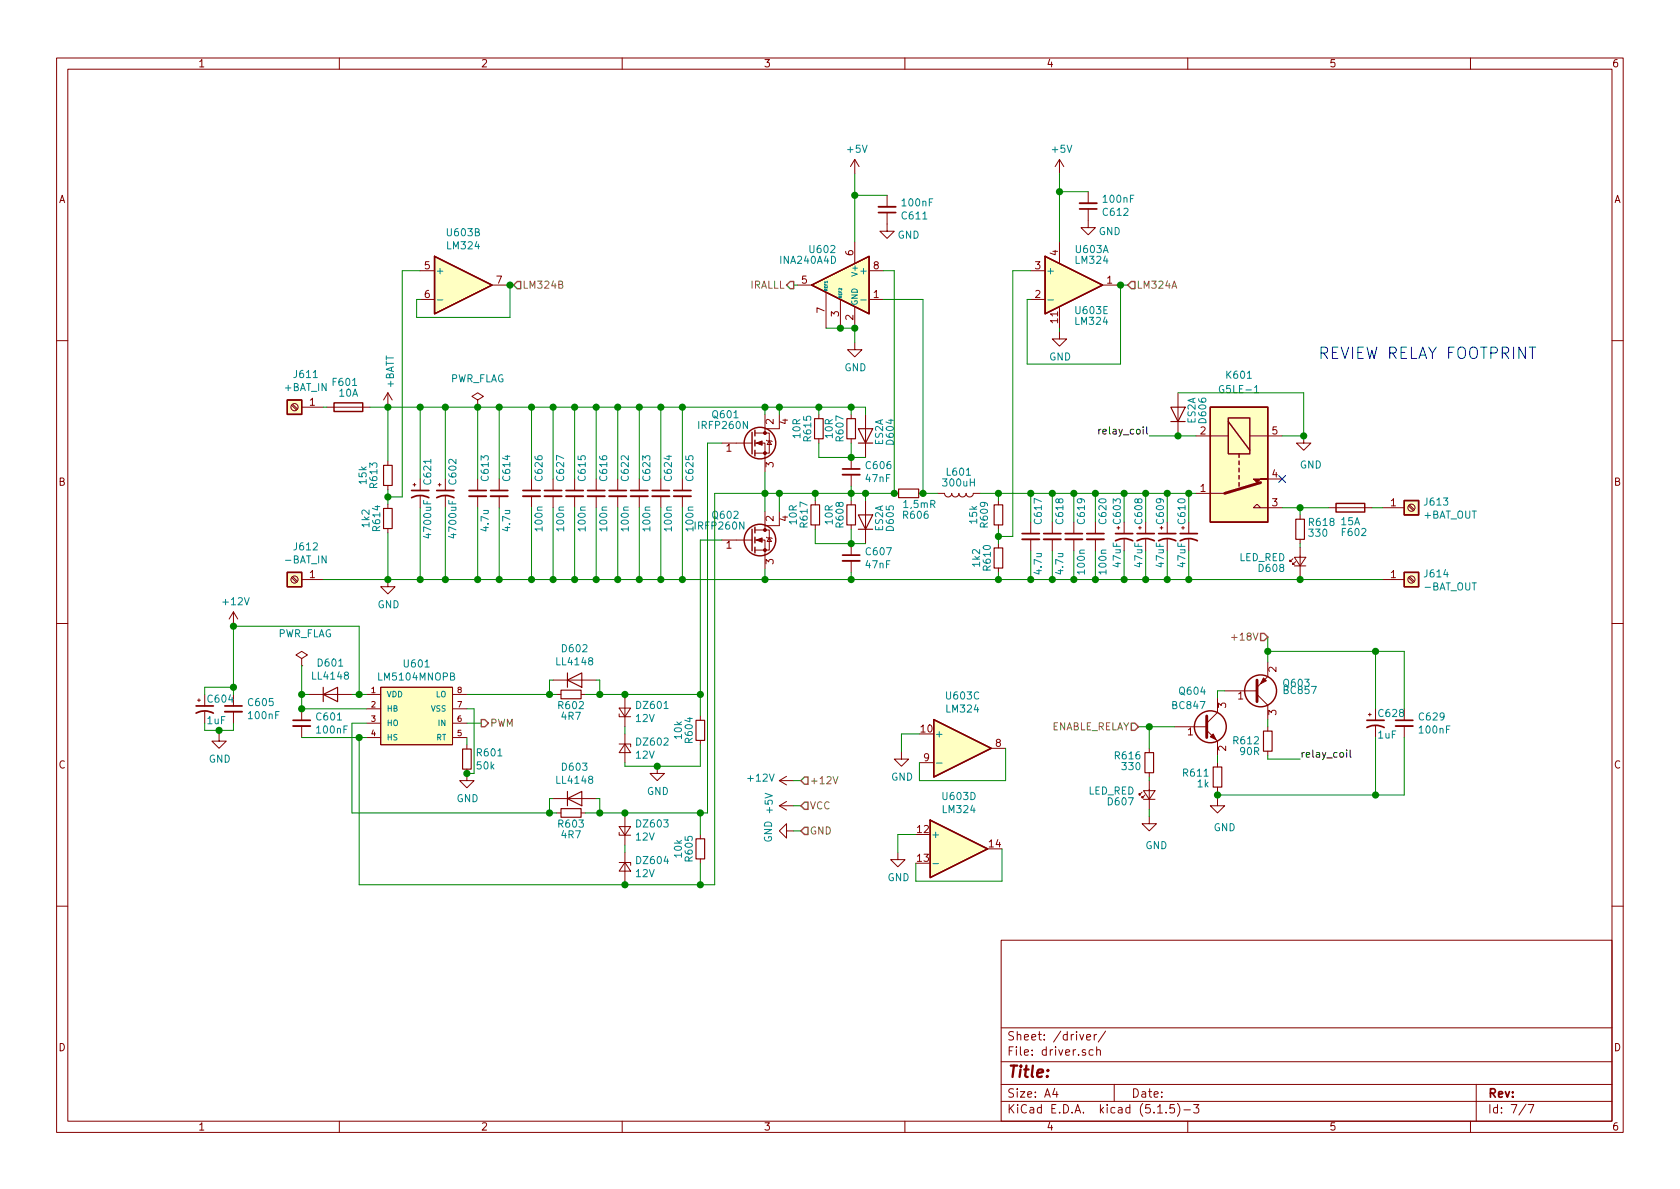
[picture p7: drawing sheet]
<svg xmlns="http://www.w3.org/2000/svg" width="297mm" height="210mm" viewBox="0 0 297 210" stroke-linecap="round" stroke-linejoin="round" font-family="sans-serif">
<g fill="none" stroke="#840000" stroke-width=".18">
<path d="M10 10.3h277v189.9h-277zM12 12.2h273v186.1h-273zM60 10.3v1.9M110 10.3v1.9M160 10.3v1.9M210 10.3v1.9M260 10.3v1.9M151.1 28.2v2.5M151.1 28.2l-.7 1.3M151.1 28.2l.8 1.3M156.8 37.6v3.3h1.3l-1.3 1.3-1.2-1.3h1.2M156.8 34.5v2.1"/>
<path d="M187.3 28.2l-.7 1.3M187.3 28.2v2.5M187.3 28.2l.8 1.3M192.4 37v3.3h1.3l-1.3 1.2-1.3-1.2h1.3M192.4 33.9v2M74.3 47.9h2.5M74.3 53h2.5M87 50.4h2.5M141 50.4h2.5M146 51.7v6.3M148.6 53v5M151.1 42.8v3.8"/>
<path d="M151.1 54.2v3.8M153.7 47.9h2.5M153.7 53h2.5M182.2 47.9h2.6M182.2 53h2.6M187.3 58.7v1.2h1.3l-1.3 1.3-1.2-1.3h1.2M187.3 42.8v3.8M187.3 54.2v3.8M194.9 50.4h2.6M10 60.2h2M51.6 71.7l.8 .8M51.7 71.5l.9 .8"/>
<path d="M53.3 72h3.8M57.8 72h7.6M68.6 69.5v2.5M68.6 69.5l-.8 1.2M68.6 69.5l.7 1.2M84.5 70.7l1-.6-1-.6-1.1 .6 1.1 .6v1.3M84.5 72h.1M127.6 78.4h5.4M133.5 78.4h1.8v5M133.5 76.6h2.5v3.5h-2.5M135.3 73.3v2.5M135.5 77.8l.1 .2h.8l.1 .1"/>
<path d="M136 78l.4 .6h-.8zM137.8 73.3v2.5h-2.5v.8M144.8 73.3v.7M144.8 77.6v.8M150.5 73.3v.7M150.5 77.6v.8M151.1 60.6v1.2h1.3l-1.3 1.3-1.2-1.3h1.2M153 73.3v7.6M208.3 69.5v7.6M211.5 77.1h5.7M221 77.1h5.7M230.5 77.1v1.3h1.3l-1.3 1.2-1.3-1.2h1.3"/>
<path d="M285 60.2h2M68.6 81.5v.8M68.6 85.8v.8M68.6 89.1v.8M68.6 93.5v.7M73 85.7h.5M73.3 85.5v.5M74.3 84.7v2M74.3 87.8v2M77.5 85.7h.5M77.7 85.5v.5M78.7 84.7v2"/>
<path d="M78.7 87.8v2M84.5 84.7v2M84.5 87.8v2M88.3 84.7v2M88.3 87.8v2M94 84.7v2M94 87.8v2M97.8 84.7v2M97.8 87.8v2M101.6 84.7v2M101.6 87.8v2M105.4 84.7v2"/>
<path d="M105.4 87.8v2M109.2 84.7v2M109.2 87.8v2M113 84.7v2M113 87.8v2M116.8 84.7v2M116.8 87.8v2M120.6 84.7v2M120.6 87.8v2M127.6 95.5h5.4M133.5 95.5h1.8v5.1M133.5 93.7h2.5v3.6h-2.5"/>
<path d="M135.3 90.4v2.6M135.5 95l.1 .1h.8l.1 .1M136 95.1l.4 .7h-.8zM137.8 90.4v2.6h-2.5v.7M144.1 88.5v.8M144.1 92.8v.8M150.5 80.9v2M150.5 83.9v2.1M150.5 88.5v.8M150.5 92.8v.8M150.5 96.1v2.1M150.5 99.2v2"/>
<path d="M153 88.5v7.6M158.1 87.2h.8M162.4 87.2h.8M165.7 87.2h1.3a.63 .63 0 0 0 .6 .7 .63 .63 0 0 0 .7-.7 .63 .63 0 0 0 .6 .7 .63 .63 0 0 0 .6-.7 .63 .63 0 0 0 .7 .7 .63 .63 0 0 0 .6-.7 .63 .63 0 0 0 .6 .7 .63 .63 0 0 0 .7-.7h1.3M176.5 88.5v.8M176.5 92.8v.8M176.5 96.1v.8M182.2 92.3v2.1M182.2 95.4v2M186.1 92.3v2.1M186.1 95.4v2M189.9 92.3v2.1"/>
<path d="M189.9 95.4v2M193.7 92.3v2.1M193.7 95.4v2M197.5 93.3h.5M197.7 93.1v.5M198.8 92.3v2.1M198.8 95.4v2M201.3 93.3h.5M201.5 93.1v.5M202.6 92.3v2.1M202.6 95.4v2M205.1 93.3h.5"/>
<path d="M205.4 93.1v.5M206.4 92.3v2.1M206.4 95.4v2M208.9 93.3h.5M209.2 93.1v.5M210.2 92.3v2.1M210.2 95.4v2M211.5 87.2h5M222.9 89.8l-.7-.7-.6 .7h5.1M224.2 84.7h2.5M228.6 98.8l-.5 .5v-.2v.2h.2M228.9 98.5h2l-1 1.6z"/>
<path d="M229.1 99.3l-.5 .5v-.2v.2h.3M229.9 91.1v.7M229.9 95.4v.7M229.9 96.8v5M234.9 89.8h7.7M244.5 89.8h3.8M249 89.5l.9 .8M249.2 89.3l.9 .8M10 110.3h2M41.3 108.2l-.8 1.3M41.3 108.2v2.5M41.3 108.2l.7 1.3"/>
<path d="M51.6 102.2l.8 .8M51.7 102l.9 .8M53.3 116.5l1.1-.7-1.1-.6-1 .6 1 .7v1.2M53.3 117.7h.1M53.3 102.5h3.8M68.6 102.5v1.3h1.2l-1.2 1.2-1.3-1.2h1.3M176.5 100.5v.7M224.2 117.1v2.5l-2 1.9M228.9 100.1h2M244.5 102.5h3.8M249 102.2l.9 .8M249.2 102l.9 .8"/>
<path d="M285 110.3h2M34.9 123.8h.5M35.2 123.6v.5M36.2 122.8v2M36.2 125.9v2M38.7 129.8v1.3h1.3l-1.3 1.2-1.2-1.2h1.2M41.3 125.9v2M53.3 125.3v2.1M53.3 128.4v2M54.6 122.8h7.6M64.8 122.8h2.5M64.8 125.3h2.5"/>
<path d="M64.8 127.9h2.5M64.8 130.4h2.5M67.3 121.5h12.7v10.2h-12.7zM80 122.8h2.5M80 125.3h2.5M80 127.9h2.5M80 130.4h2.5M82.5 136v2h1.3l-1.3 1.3-1.2-1.3h1.2M82.5 131.7v.8M97.8 120.3h7.6M98.4 122.8h.8M102.7 122.8h.8"/>
<path d="M109.5 126.2v.5h2M109.5 125.2h2l-1 1.5zM109.5 131.6h2v.5M110.5 131.6l1 1.5h-2zM110.5 123.4v5.1M110.5 129.8v5.1M116.2 135.5v1.3h1.3l-1.3 1.2-1.3-1.2h1.3M123.8 126.6v.8M123.8 130.9v.8M137.8 138l1.3 .8M137.8 138h2.5M139.1 137.3l-1.3 .7"/>
<path d="M159.4 133v1.2h1.3l-1.3 1.3-1.3-1.3h1.3M162.6 134.9h2.5M175.3 132.3h2.5M202.2 139.8h2l-1 1.5zM203.2 132.3v.8M203.2 136.6v.8M203.2 138v5.1M207.6 128.5h5.8M213.4 129.2l1.9 1.9v2.5M215.3 123.4v2.6l-1.9 1.9M215.3 134.9v.7M215.3 139.2v.7"/>
<path d="M216.5 122.2h5.7M222.2 122.8l2 1.9v2.5M224.2 128.5v.8M224.2 132.8v.8M241.9 126.4h.5M242.2 126.1v.5M243.2 125.3v2.1M243.2 128.4v2M248.3 128.4v2M97.8 141.2h7.6M98.4 143.8h.8M102.7 143.8h.8"/>
<path d="M109.5 152.5h2v.5M109.5 147.2v.5h2M109.5 146.2h2l-1 1.5zM110.5 152.5l1 1.5h-2zM110.5 144.4v5.1M110.5 150.7v5.1M123.8 147.6v.7M123.8 151.9v.7M137.8 142.5l1.3 .8M137.8 142.5h2.5M139.1 146.9v-1.2l-1.3 1.2 1.3 1.3v-1.3h1.2M139.1 141.7l-1.3 .8"/>
<path d="M158.7 150.7v1.3h1.3l-1.3 1.3-1.2-1.3h1.2M201.9 140.1l-.5 .5v-.3v.3h.3M202.2 141.3h2M202.4 140.6l-.5 .5v-.3v.3h.3M203.2 144.4v1.3h1.3l-1.3 1.2-1.3-1.2h1.3M215.3 141.2v1.3h1.2l-1.2 1.3-1.3-1.3h1.3M10 160.2h2M177 166.3h108v32h-108zM285 160.2h2M60 198.3v1.9M110 198.3v1.9M160 198.3v1.9"/>
<path d="M177 194.8h108M177 191.8h108M177 187.8h108M177 181.8h108M186.5 192.5l-.4 1h1M186.8 193v1M192.1 183.4l.7-.1v-.3l-.5-.1-.2 .2 .1 .7h.6M193.3 185.7l-.5-.1-.2 .3 .1 .6h.6M193.5 182.9v1M193.9 185.7h.1a.37 .37 0 0 1 .6 .1v.8M193.9 182.9l-.4 .3M193.9 185.1v1.5"/>
<path d="M195.5 182.3l-1.3 2M197 191.8v3M204.7 196.8h.8M206.2 196.7v.1M207.6 195.3h-.7l-.1 .7 .2-.1 .5 .1 .2 .2-.1 .5-.2 .1-.6-.1M208.2 195.1a1.71 1.71 0 0 1 0 2.3M209.3 196.3h1.2M210 198.3v1.9M211 195.3h1l-.5 .6 .4 .1v.7l-.2 .1-.7-.1M260 198.3v1.9M261 191.8v6.5M269.8 195.2l-1.2 2"/>
<path d="M270.2 195.3h1l-.6 1.5"/>
<circle cx="52.1" cy="72" r=".63"/>
<circle cx="249.6" cy="89.8" r=".63"/>
<circle cx="52.1" cy="102.5" r=".63"/>
<circle cx="249.6" cy="102.5" r=".63"/>
</g>
<g fill="#ffffc2" stroke="#ffffc2" stroke-width=".18">
<path d="M248.3 101.2h2.5v2.6h-2.5z"/>
<path d="M76.8 45.3l10.2 5.1-10.2 5.1z"/>
<path d="M143.5 50.4l10.2-5.1v10.2z"/>
<path d="M67.3 121.5h12.7v10.2h-12.7z"/>
<path d="M50.8 101.2h2.5v2.6h-2.5z"/>
<path d="M50.8 70.7h2.5v2.6h-2.5z"/>
<path d="M248.3 88.5h2.5v2.6h-2.5z"/>
<path d="M164.5 145l10.1 5.1-10.1 5.1z"/>
<path d="M184.8 45.3l10.1 5.1-10.1 5.1z"/>
<path d="M165.1 127.2l10.2 5.1-10.2 5.1z"/>
<path d="M214 72h10.2v20.3h-10.2z"/>
</g>
<g fill="none" stroke="#840000" stroke-width=".25">
<path d="M76.8 45.3l10.2 5.1-10.2 5.1zM143.5 50.4l10.2-5.1v10.2zM184.8 45.3l10.1 5.1-10.1 5.1zM50.8 70.7h2.5v2.6h-2.5zM59.1 71.2h5v1.6h-5zM133 76.4v3.9M133.5 76.1v1M133.5 77.8v1.1M133.5 79.6v1M214 72h10.2v20.3h-10.2zM217.2 73.9h3.8v6.4h-3.8zM217.2 74.5l3.8 5.1"/>
<path d="M133 93.6v3.8M133.5 93.2v1M133.5 95v1M133.5 96.8v1M219.1 80.3v.6M219.1 81.5v.7M219.1 82.8v.6M219.1 84.1v.6M219.1 85.3v.7M236.2 89h5.1v1.5h-5.1zM248.3 88.5h2.5v2.6h-2.5zM50.8 101.2h2.5v2.6h-2.5z"/>
<path d="M248.3 101.2h2.5v2.6h-2.5zM165.1 127.2l10.2 5.1-10.2 5.1zM164.5 145l10.1 5.1-10.1 5.1z"/>
<circle cx="134.4" cy="78.4" r="2.79"/>
<circle cx="134.4" cy="95.5" r="2.79"/>
<circle cx="214" cy="128.5" r="2.82"/>
<circle cx="222.9" cy="122.2" r="2.82"/>
</g>
<g fill="none" stroke="#840000" stroke-width=".33">
<path d="M155.3 36.6h3.1M190.9 35.9h3M82.9 87.8h3.1M86.7 87.8h3.1M92.5 87.8h3M96.3 87.8h3M100.1 87.8h3M103.9 87.8h3M107.7 87.8h3M111.5 87.8h3.1M115.3 87.8h3.1M119.1 87.8h3.1"/>
<path d="M149 99.2h3M149 83.9h3M180.7 95.4h3.1M184.5 95.4h3.1M188.3 95.4h3.1M192.2 95.4h3M39.8 125.9h3M51.8 128.4h3.1M246.8 128.4h3"/>
</g>
<g fill="none" stroke="#840000" stroke-width=".3">
<path d="M155.3 37.6h3.1M190.9 37h3M72.8 88a3.2 3.2 0 0 1 3 0M72.8 86.7h3M77.2 88a3.2 3.2 0 0 1 3.1 0M77.2 86.7h3.1M82.9 86.7h3.1M86.7 86.7h3.1M92.5 86.7h3M96.3 86.7h3M100.1 86.7h3M103.9 86.7h3"/>
<path d="M107.7 86.7h3M111.5 86.7h3.1M115.3 86.7h3.1M119.1 86.7h3.1M149 98.2h3M149 82.9h3M180.7 94.4h3.1M184.5 94.4h3.1M188.3 94.4h3.1M192.2 94.4h3M197.2 95.6a3.2 3.2 0 0 1 3.1 0M197.2 94.4h3.1"/>
<path d="M201 95.6a3.2 3.2 0 0 1 3.1 0M201 94.4h3.1M204.9 95.6a3.2 3.2 0 0 1 3 0M204.9 94.4h3M208.7 95.6a3.2 3.2 0 0 1 3 0M208.7 94.4h3M34.7 126.1a3.2 3.2 0 0 1 3 0M34.7 124.8h3M39.8 124.8h3M51.8 127.4h3.1M241.7 128.6a3.2 3.2 0 0 1 3 0M241.7 127.4h3"/>
<path d="M246.8 127.4h3"/>
</g>
<g fill="none" stroke="#840000" stroke-width=".2">
<path d="M144 74h1.5v3.6h-1.5zM149.7 74h1.6v3.6h-1.6zM151.8 75.8h2.5l-1.3 2.6zM151.8 78.4h2.5M207 72h2.5l-1.2 2.5zM207 74.5h2.5M67.8 89.9h1.5v3.6h-1.5zM67.8 82.3h1.5v3.5h-1.5zM143.4 89.3h1.5v3.5h-1.5zM149.7 89.3h1.6v3.5h-1.6zM151.8 91.1h2.5l-1.3 2.5zM151.8 93.6h2.5"/>
<path d="M158.9 86.5h3.5v1.5h-3.5zM175.8 96.9h1.5v3.6h-1.5zM175.8 89.3h1.5v3.5h-1.5zM229.1 91.8h1.5v3.6h-1.5zM100.3 119v2.5M57.1 122.8l2.6-1.3v2.6zM57.1 121.5v2.6M81.8 132.5h1.5v3.5h-1.5zM99.2 122h3.5v1.6h-3.5zM100.3 120.3l2.6-1.3v2.5zM100.3 139.9v2.6M123.1 127.4h1.5v3.5h-1.5z"/>
<path d="M202.4 133.1h1.6v3.5h-1.6zM214.5 135.6h1.5v3.6h-1.5zM223.4 129.3h1.5v3.5h-1.5zM99.2 143h3.5v1.5h-3.5zM100.3 141.2l2.6-1.3v2.6zM123.1 148.3h1.5v3.6h-1.5z"/>
</g>
<path d="M77.3 53h1M152.2 53h1M185.3 53h1M186.6 53l1.3 .5-1.3 .4M187.4 51.7v.9M221.8 69.4h.7M165.6 134.9h1M164.9 152.7h1" fill="none" stroke="#008484" stroke-width=".18"/>
<g fill="#840000" stroke="#840000" stroke-width=".18">
<path d="M133.7 95.5l1-.4v.8z"/>
<path d="M133.7 78.4l1-.4v.7z"/>
<path d="M214 130.3l.5-.5 .5 1z"/>
<path d="M223.4 119.9l.5 .5-1 .5z"/>
<path d="M221.6 84.7h2.6h-1.3l-.7 .6z"/>
<circle cx="135.3" cy="97.3" r=".25"/>
<circle cx="135.3" cy="93.7" r=".25"/>
<circle cx="135.3" cy="80.1" r=".25"/>
<circle cx="135.3" cy="76.6" r=".25"/>
</g>
<path d="M222.9 85.3l-6.4 1.9M213.4 126.6v3.8M222.2 120.3v3.8" fill="none" stroke="#840000" stroke-width=".51"/>
<g fill="none" stroke="#008400" stroke-width=".18">
<path d="M151.1 34.5h5.7M151.1 30.7v12.1M187.3 30.7v12.1M187.3 33.9h5.1M74.3 47.9h-3.2v40h-2.5M89.5 50.4h1.3M90.2 50.4v5.7h-16.5v-3.1h.6M140.3 50.4h.7M146 58h5.1v2.6M156.2 47.9h1.9v39.3h-31.7v69.3h-62.9v-26.1M156.2 53h7v34.2h2.5M182.2 47.9h-3.1v47h-2.6"/>
<path d="M187.3 58v.7M197.5 50.4h1.9M198.1 50.4v14h-16.5v-11.4h.6M57.1 72h.7M65.4 72h87.6v1.3M68.6 72v9.5M74.3 72v12.7M78.7 72v12.7M84.5 72v12.7M88.3 72v12.7M94 72v12.7M97.8 72v12.7"/>
<path d="M101.6 72v12.7M105.4 72v12.7M109.2 72v12.7M113 72v12.7M116.8 72v12.7M120.6 72v12.7M127.6 78.4h-2.5v65.4h-21.6M135.3 72v1.3M137.8 72v1.3M144.8 72v1.3M144.8 78.4v2.5h8.2M150.5 72v1.3"/>
<path d="M150.5 78.4v2.5M203.2 77.1h8.3M208.3 69.5h22.2v7.6h-3.8M68.6 86.6v2.5M68.6 94.2v8.3M74.3 89.8v12.7M78.7 89.8v12.7M84.5 89.8v12.7M88.3 89.8v12.7M94 89.8v12.7M97.8 89.8v12.7M101.6 89.8v12.7"/>
<path d="M105.4 89.8v12.7M109.2 89.8v12.7M113 89.8v12.7M116.8 89.8v12.7M120.6 89.8v12.7M127.6 95.5h-3.8v31.1M135.3 83.4v7M137.8 87.2v3.2M144.1 93.6v2.5h8.9M144.1 87.2v1.3M150.5 86v2.5M150.5 93.6v2.5"/>
<path d="M153 87.2v1.3M173.4 87.2h38.1M176.5 87.2v1.3M176.5 93.6v2.5M182.2 87.2v5.1M182.2 97.4v5.1M186.1 87.2v5.1M186.1 97.4v5.1M189.9 87.2v5.1M189.9 97.4v5.1M193.7 87.2v5.1M193.7 97.4v5.1"/>
<path d="M198.8 87.2v5.1M198.8 97.4v5.1M202.6 87.2v5.1M202.6 97.4v5.1M206.4 87.2v5.1M206.4 97.4v5.1M210.2 87.2v5.1M210.2 97.4v5.1M226.7 89.8h8.2M229.9 89.8v1.3M229.9 96.1v.7M242.6 89.8h1.9"/>
<path d="M53.3 117.7v7.6h11.5M57.1 102.5h187.4M135.3 100.6v1.9M150.5 101.2v1.3M176.5 101.2v1.3M224.2 115.2h24.1v10.1M224.2 112.6v4.5M229.9 101.8v.7M243.2 115.2v10.1M36.2 127.9v1.3h5.1v-1.3M38.7 129.2v.6M41.3 122.8v-12.1h22.2v12.1"/>
<path d="M41.3 121.5h-5.1v1.3M53.3 122.8h1.3M53.3 130.4h11.5M62.2 122.8h2.6M64.8 127.9h-2.6v15.9h36.2M82.5 122.8h15.9M82.5 127.9h2.6M82.5 125.3h1.3v11.5h-1.3M82.5 130.4v1.3M97.8 120.3h-.6v2.5M103.5 122.8h20.3M105.4 120.3h.6v2.5"/>
<path d="M110.5 122.8v.6M110.5 128.5v1.3M123.8 131.7v3.8h-13.3v-.6M140.3 138h1.3M162.6 129.8h-3.2v3.2M177.8 132.3v5.7h-15.2v-3.1M201.3 128.5h6.3M203.2 128.5v3.8M203.2 137.4v.6M215.3 133.6v1.3M215.3 139.9v1.3M216.5 122.2h-1.2v1.2"/>
<path d="M224.2 127.2v1.3M224.2 133.6v.6h5.7M243.2 130.4v10.2M248.3 130.4v10.2h-33M97.8 141.2h-.6v2.6M105.4 141.2h.6v2.6M110.5 143.8v.6M110.5 149.5v1.2M110.5 155.8v.7M123.8 143.8v3.8M123.8 152.6v3.9M140.3 146.9h1.3"/>
<path d="M140.3 142.5h1.3M161.9 147.6h-3.2v3.1M177.2 150.1v5.7h-15.3v-3.2M203.2 143.1v1.3"/>
</g>
<path d="M98.8 50.3h.5l.2-.2-.1-.3-.6-.1v1.3h.5l.2-.2v-.3l-.3-.2M217.8 112.7h.9M147.3 137.3l.4 1.3 .5-1.3" fill="none" stroke="#848400" stroke-width=".18"/>
<path d="M91.4 49.8h.7v1.2h-.7l-.6-.6zM139.7 49.8h.6v1.2h-.6l-.6-.6zM200 49.8h.7v1.2h-.7l-.6-.6zM222.9 112h.6l.7 .6-.7 .7h-.6zM85.1 127.2h.6l.7 .7-.7 .6h-.6zM142.2 137.4h.7v1.3h-.7l-.6-.7zM200 127.9h.7l.6 .6-.6 .7h-.7zM142.2 141.9h.7v1.2h-.7l-.6-.6zM142.2 146.3h.7v1.3h-.7l-.6-.7z" fill="none" stroke="#848400" stroke-width=".25"/>
<path d="M194.3 75.9v.9M194.6 75.9l-.3 .2M238.1 132.6v.2M238.1 133.1v.8M238.7 132.6v1.1l.2 .2" fill="none" stroke="#000" stroke-width=".18"/>
<g fill="#008400" stroke="#008400" stroke-width=".25">
<circle cx="78.7" cy="72" r=".51"/>
<circle cx="243.2" cy="115.2" r=".51"/>
<circle cx="215.3" cy="140.6" r=".51"/>
<circle cx="110.5" cy="122.8" r=".51"/>
<circle cx="106" cy="122.8" r=".51"/>
<circle cx="208.3" cy="77.1" r=".51"/>
<circle cx="116.8" cy="72" r=".51"/>
<circle cx="243.2" cy="140.6" r=".51"/>
<circle cx="116.8" cy="102.5" r=".51"/>
<circle cx="120.7" cy="72" r=".51"/>
<circle cx="97.2" cy="143.8" r=".51"/>
<circle cx="189.9" cy="87.2" r=".51"/>
<circle cx="97.2" cy="122.8" r=".51"/>
<circle cx="94" cy="72" r=".51"/>
<circle cx="97.8" cy="102.5" r=".51"/>
<circle cx="120.7" cy="102.5" r=".51"/>
<circle cx="113" cy="102.5" r=".51"/>
<circle cx="224.2" cy="115.2" r=".51"/>
<circle cx="53.3" cy="125.3" r=".51"/>
<circle cx="94" cy="102.5" r=".51"/>
<circle cx="229.9" cy="102.5" r=".51"/>
<circle cx="135.3" cy="102.5" r=".51"/>
<circle cx="97.8" cy="72" r=".51"/>
<circle cx="113" cy="72" r=".51"/>
<circle cx="109.2" cy="72" r=".51"/>
<circle cx="78.7" cy="102.5" r=".51"/>
<circle cx="109.2" cy="102.5" r=".51"/>
<circle cx="84.5" cy="72" r=".51"/>
<circle cx="101.6" cy="102.5" r=".51"/>
<circle cx="38.7" cy="129.2" r=".51"/>
<circle cx="101.6" cy="72" r=".51"/>
<circle cx="41.3" cy="121.5" r=".51"/>
<circle cx="88.3" cy="102.5" r=".51"/>
<circle cx="88.3" cy="72" r=".51"/>
<circle cx="84.5" cy="102.5" r=".51"/>
<circle cx="176.5" cy="94.9" r=".51"/>
<circle cx="105.4" cy="72" r=".51"/>
<circle cx="176.5" cy="87.2" r=".51"/>
<circle cx="176.5" cy="102.5" r=".51"/>
<circle cx="63.5" cy="122.8" r=".51"/>
<circle cx="151.1" cy="58" r=".51"/>
<circle cx="68.6" cy="87.9" r=".51"/>
<circle cx="148.6" cy="58" r=".51"/>
<circle cx="68.6" cy="72" r=".51"/>
<circle cx="68.6" cy="102.5" r=".51"/>
<circle cx="202.6" cy="87.2" r=".51"/>
<circle cx="186.1" cy="102.5" r=".51"/>
<circle cx="189.9" cy="102.5" r=".51"/>
<circle cx="193.7" cy="87.2" r=".51"/>
<circle cx="193.7" cy="102.5" r=".51"/>
<circle cx="186.1" cy="87.2" r=".51"/>
<circle cx="198.8" cy="87.2" r=".51"/>
<circle cx="182.2" cy="102.5" r=".51"/>
<circle cx="198.8" cy="102.5" r=".51"/>
<circle cx="151.1" cy="34.5" r=".51"/>
<circle cx="182.2" cy="87.2" r=".51"/>
<circle cx="202.6" cy="102.5" r=".51"/>
<circle cx="206.4" cy="87.2" r=".51"/>
<circle cx="206.4" cy="102.5" r=".51"/>
<circle cx="210.2" cy="87.2" r=".51"/>
<circle cx="210.2" cy="102.5" r=".51"/>
<circle cx="105.4" cy="102.5" r=".51"/>
<circle cx="150.5" cy="72" r=".51"/>
<circle cx="74.3" cy="102.5" r=".51"/>
<circle cx="123.8" cy="156.5" r=".51"/>
<circle cx="116.2" cy="135.5" r=".51"/>
<circle cx="144.8" cy="72" r=".51"/>
<circle cx="63.5" cy="130.4" r=".51"/>
<circle cx="144.1" cy="87.2" r=".51"/>
<circle cx="82.6" cy="136.8" r=".51"/>
<circle cx="123.8" cy="122.8" r=".51"/>
<circle cx="74.3" cy="72" r=".51"/>
<circle cx="110.5" cy="156.5" r=".51"/>
<circle cx="135.3" cy="72" r=".51"/>
<circle cx="153" cy="87.2" r=".51"/>
<circle cx="203.2" cy="128.5" r=".51"/>
<circle cx="123.8" cy="143.8" r=".51"/>
<circle cx="106" cy="143.8" r=".51"/>
<circle cx="110.5" cy="143.8" r=".51"/>
<circle cx="150.5" cy="87.2" r=".51"/>
<circle cx="187.3" cy="33.9" r=".51"/>
<circle cx="163.2" cy="87.2" r=".51"/>
<circle cx="198.1" cy="50.4" r=".51"/>
<circle cx="90.2" cy="50.4" r=".51"/>
<circle cx="53.3" cy="122.8" r=".51"/>
<circle cx="158.1" cy="87.2" r=".51"/>
<circle cx="137.8" cy="72" r=".51"/>
<circle cx="150.5" cy="102.5" r=".51"/>
<circle cx="229.9" cy="89.8" r=".51"/>
<circle cx="150.5" cy="96.1" r=".51"/>
<circle cx="150.5" cy="80.9" r=".51"/>
<circle cx="41.3" cy="110.7" r=".51"/>
<circle cx="137.8" cy="87.2" r=".51"/>
<circle cx="230.5" cy="77.1" r=".51"/>
<circle cx="135.3" cy="87.2" r=".51"/>
</g>
<path d="M226.1 84.1l1.2 1.2M227.3 84.1l-1.2 1.2" fill="none" stroke="#000084" stroke-width=".18"/>
<text font-size="2.8" fill="#0000c2" x="233" y="63.5">REVIEW RELAY FOOTPRINT</text>
<text font-size="2.8" fill="#840000" x="178" y="190.5">Title:</text>
<g font-size="2.1" fill="#840000">
<text x="178" y="184">Sheet: /driver/</text>
<text x="178" y="186.7">File: driver.sch</text>
<text x="178" y="196.9">KiCad E.D.A. kicad (5.1.5)-3</text>
<text x="178" y="194.1">Size: A4</text>
<text x="200" y="194.1">Date:</text>
<text x="263" y="194.1">Rev:</text>
<text x="263" y="196.9">Id: 7/7</text>
</g>
<g font-size="1.8" fill="#840000">
<text x="35" y="11.9">1</text>
<text x="85" y="11.9">2</text>
<text x="135" y="11.9">3</text>
<text x="185" y="11.9">4</text>
<text x="235" y="11.9">5</text>
<text x="285" y="11.9">6</text>
<text x="10.4" y="35.9">A</text>
<text x="285.4" y="35.9">A</text>
<text x="75.1" y="47.6">5</text>
<text x="150.9" y="45.2" transform="rotate(-90 150.9 45.2)">6</text>
<text x="154.5" y="47.6">8</text>
<text x="183" y="47.6">3</text>
<text x="187.1" y="45.2" transform="rotate(-90 187.1 45.2)">4</text>
<text x="75.1" y="52.7">6</text>
<text x="87.8" y="50.2">7</text>
<text x="141.8" y="50.2">5</text>
<text x="154.5" y="52.7">1</text>
<text x="183" y="52.7">2</text>
<text x="195.7" y="50.2">1</text>
<text x="145.8" y="55.3" transform="rotate(-90 145.8 55.3)">7</text>
<text x="148.3" y="56" transform="rotate(-90 148.3 56)">3</text>
<text x="150.9" y="56.6" transform="rotate(-90 150.9 56.6)">2</text>
<text x="187.1" y="57.1" transform="rotate(-90 187.1 57.1)">11</text>
<text x="54.8" y="71.7">1</text>
<text x="136.8" y="75" transform="rotate(-90 136.8 75)">2</text>
<text x="139.3" y="75" transform="rotate(-90 139.3 75)">4</text>
<text x="212.2" y="76.8">2</text>
<text x="224.9" y="76.8">5</text>
<text x="128.4" y="79.9">1</text>
<text x="136.8" y="82.6" transform="rotate(-90 136.8 82.6)">3</text>
<text x="10.4" y="85.9">B</text>
<text x="212.2" y="87">1</text>
<text x="224.9" y="89.5">3</text>
<text x="224.9" y="84.4">4</text>
<text x="245.9" y="89.5">1</text>
<text x="285.4" y="85.9">B</text>
<text x="136.8" y="92.2" transform="rotate(-90 136.8 92.2)">2</text>
<text x="139.3" y="92.2" transform="rotate(-90 139.3 92.2)">4</text>
<text x="128.4" y="97">1</text>
<text x="136.8" y="99.8" transform="rotate(-90 136.8 99.8)">3</text>
<text x="54.8" y="102.2">1</text>
<text x="245.9" y="102.2">1</text>
<text x="225.7" y="118.8" transform="rotate(-90 225.7 118.8)">2</text>
<text x="216.8" y="125.2" transform="rotate(-90 216.8 125.2)">3</text>
<text x="218.9" y="123.7">1</text>
<text x="162.9" y="129.5">10</text>
<text x="210" y="130">1</text>
<text x="225.7" y="126.5" transform="rotate(-90 225.7 126.5)">3</text>
<text x="243.9" y="126.8">C628</text>
<text x="10.4" y="135.9">C</text>
<text x="163.3" y="134.6">9</text>
<text x="176" y="132.1">8</text>
<text x="216.8" y="132.8" transform="rotate(-90 216.8 132.8)">2</text>
<text x="285.4" y="135.9">C</text>
<text x="162.2" y="147.3">12</text>
<text x="174.9" y="149.9">14</text>
<text x="162.2" y="152.4">13</text>
<text x="10.4" y="185.9">D</text>
<text x="285.4" y="185.9">D</text>
<text x="35" y="199.9">1</text>
<text x="85" y="199.9">2</text>
<text x="135" y="199.9">3</text>
<text x="185" y="199.9">4</text>
<text x="235" y="199.9">5</text>
<text x="285" y="199.9">6</text>
</g>
<g font-size="1.8" fill="#008484">
<text x="149.9" y="27">+5V</text>
<text x="186.1" y="27">+5V</text>
<text x="195.2" y="35.9">100nF</text>
<text x="79.2" y="41.8">U603B</text>
<text x="159.6" y="38.8">C611</text>
<text x="159.6" y="36.5">100nF</text>
<text x="194.3" y="41.6">GND</text>
<text x="195.1" y="38.2">C612</text>
<text x="79.2" y="44.1">LM324</text>
<text x="138.1" y="46.7">INA240A4D</text>
<text x="143.3" y="44.7">U602</text>
<text x="158.7" y="42.2">GND</text>
<text x="190.3" y="44.7">U603A</text>
<text x="190.3" y="46.7">LM324</text>
<text x="77" y="48.5">+</text>
<text x="152.5" y="48.5">+</text>
<text x="184.9" y="48.5">+</text>
<text x="188" y="48.9" transform="rotate(-90 188 48.9)">V+</text>
<text x="190.2" y="57.4">LM324</text>
<text x="190.3" y="55.5">U603E</text>
<text x="149.3" y="65.7">GND</text>
<text x="185.5" y="63.7">GND</text>
<text x="50.4" y="69.2">+BAT_IN</text>
<text x="52.1" y="66.8">J611</text>
<text x="59" y="68.2">F601</text>
<text x="60" y="70.1">10A</text>
<text x="69.6" y="68.6" transform="rotate(-90 69.6 68.6)">+BATT</text>
<text x="79.5" y="67.6">PWR_FLAG</text>
<text x="216" y="69.5">G5LE-1</text>
<text x="217" y="67">K601</text>
<text x="123.7" y="75.9">IRFP260N</text>
<text x="126.1" y="74">Q601</text>
<text x="141.5" y="77.4" transform="rotate(-90 141.5 77.4)">10R</text>
<text x="143.4" y="77.9" transform="rotate(-90 143.4 77.9)">R615</text>
<text x="147.2" y="77.4" transform="rotate(-90 147.2 77.4)">10R</text>
<text x="149.1" y="77.9" transform="rotate(-90 149.1 77.9)">R607</text>
<text x="211.4" y="74.9" transform="rotate(-90 211.4 74.9)">ES2A</text>
<text x="213.3" y="74.7" transform="rotate(-90 213.3 74.7)">D606</text>
<text x="153.2" y="83">C606</text>
<text x="156.1" y="78.7" transform="rotate(-90 156.1 78.7)">ES2A</text>
<text x="158" y="78.5" transform="rotate(-90 158 78.5)">D604</text>
<text x="229.8" y="82.8">GND</text>
<text x="64.8" y="85.5" transform="rotate(-90 64.8 85.5)">15k</text>
<text x="66.7" y="86.2" transform="rotate(-90 66.7 86.2)">R613</text>
<text x="76.3" y="85.5" transform="rotate(-90 76.3 85.5)">C621</text>
<text x="80.7" y="85.5" transform="rotate(-90 80.7 85.5)">C602</text>
<text x="86.4" y="84.9" transform="rotate(-90 86.4 84.9)">C613</text>
<text x="90.2" y="84.9" transform="rotate(-90 90.2 84.9)">C614</text>
<text x="95.9" y="84.9" transform="rotate(-90 95.9 84.9)">C626</text>
<text x="99.7" y="84.9" transform="rotate(-90 99.7 84.9)">C627</text>
<text x="103.6" y="84.9" transform="rotate(-90 103.6 84.9)">C615</text>
<text x="107.4" y="84.9" transform="rotate(-90 107.4 84.9)">C616</text>
<text x="111.2" y="84.9" transform="rotate(-90 111.2 84.9)">C622</text>
<text x="115" y="84.9" transform="rotate(-90 115 84.9)">C623</text>
<text x="118.8" y="84.9" transform="rotate(-90 118.8 84.9)">C624</text>
<text x="122.6" y="84.9" transform="rotate(-90 122.6 84.9)">C625</text>
<text x="153.2" y="85.3">47nF</text>
<text x="159.9" y="89.8">1,5mR</text>
<text x="166.9" y="86">300uH</text>
<text x="167.5" y="84.1">L601</text>
<text x="252" y="89.4">J613</text>
<text x="65.3" y="93.2" transform="rotate(-90 65.3 93.2)">1k2</text>
<text x="67.2" y="93.8" transform="rotate(-90 67.2 93.8)">R614</text>
<text x="76.3" y="94.9" transform="rotate(-90 76.3 94.9)">4700uF</text>
<text x="80.7" y="94.9" transform="rotate(-90 80.7 94.9)">4700uF</text>
<text x="86.4" y="93.8" transform="rotate(-90 86.4 93.8)">4.7u</text>
<text x="90.2" y="93.8" transform="rotate(-90 90.2 93.8)">4.7u</text>
<text x="95.9" y="93.8" transform="rotate(-90 95.9 93.8)">100n</text>
<text x="99.7" y="93.8" transform="rotate(-90 99.7 93.8)">100n</text>
<text x="103.6" y="93.8" transform="rotate(-90 103.6 93.8)">100n</text>
<text x="107.4" y="93.8" transform="rotate(-90 107.4 93.8)">100n</text>
<text x="111.2" y="93.8" transform="rotate(-90 111.2 93.8)">100n</text>
<text x="115" y="93.8" transform="rotate(-90 115 93.8)">100n</text>
<text x="118.8" y="93.8" transform="rotate(-90 118.8 93.8)">100n</text>
<text x="122.6" y="93.8" transform="rotate(-90 122.6 93.8)">100n</text>
<text x="123.1" y="93.6">IRFP260N</text>
<text x="126.1" y="91.7">Q602</text>
<text x="140.9" y="92.7" transform="rotate(-90 140.9 92.7)">10R</text>
<text x="142.8" y="93.2" transform="rotate(-90 142.8 93.2)">R617</text>
<text x="147.2" y="92.7" transform="rotate(-90 147.2 92.7)">10R</text>
<text x="149.1" y="93.2" transform="rotate(-90 149.1 93.2)">R608</text>
<text x="156.1" y="94" transform="rotate(-90 156.1 94)">ES2A</text>
<text x="158" y="93.8" transform="rotate(-90 158 93.8)">D605</text>
<text x="159.8" y="91.7">R606</text>
<text x="172.8" y="92.5" transform="rotate(-90 172.8 92.5)">15k</text>
<text x="174.7" y="93.2" transform="rotate(-90 174.7 93.2)">R609</text>
<text x="184.2" y="92.5" transform="rotate(-90 184.2 92.5)">C617</text>
<text x="188" y="92.5" transform="rotate(-90 188 92.5)">C618</text>
<text x="191.8" y="92.5" transform="rotate(-90 191.8 92.5)">C619</text>
<text x="195.6" y="92.5" transform="rotate(-90 195.6 92.5)">C620</text>
<text x="198.2" y="92.5" transform="rotate(-90 198.2 92.5)">C603</text>
<text x="202" y="92.5" transform="rotate(-90 202 92.5)">C608</text>
<text x="205.8" y="92.5" transform="rotate(-90 205.8 92.5)">C609</text>
<text x="209.6" y="92.5" transform="rotate(-90 209.6 92.5)">C610</text>
<text x="231.6" y="93">R618</text>
<text x="231.6" y="94.9">330</text>
<text x="237.1" y="92.9">15A</text>
<text x="237.4" y="94.8">F602</text>
<text x="251.7" y="91.7">+BAT_OUT</text>
<text x="50.6" y="99.6">-BAT_IN</text>
<text x="52.1" y="97.3">J612</text>
<text x="153.2" y="100.5">47nF</text>
<text x="153.2" y="98.2">C607</text>
<text x="173.3" y="100.1" transform="rotate(-90 173.3 100.1)">1k2</text>
<text x="175.2" y="100.8" transform="rotate(-90 175.2 100.8)">R610</text>
<text x="184.2" y="101.4" transform="rotate(-90 184.2 101.4)">4.7u</text>
<text x="188" y="101.4" transform="rotate(-90 188 101.4)">4.7u</text>
<text x="191.8" y="101.4" transform="rotate(-90 191.8 101.4)">100n</text>
<text x="195.6" y="101.4" transform="rotate(-90 195.6 101.4)">100n</text>
<text x="198.2" y="100.2" transform="rotate(-90 198.2 100.2)">47uF</text>
<text x="202" y="100.2" transform="rotate(-90 202 100.2)">47uF</text>
<text x="205.8" y="100.2" transform="rotate(-90 205.8 100.2)">47uF</text>
<text x="209.6" y="100.2" transform="rotate(-90 209.6 100.2)">47uF</text>
<text x="219.1" y="99.2">LED_RED</text>
<text x="222.7" y="101.1">D608</text>
<text x="39.6" y="107">+12V</text>
<text x="66.8" y="107.6">GND</text>
<text x="251.9" y="104.4">-BAT_OUT</text>
<text x="252" y="102.1">J614</text>
<text x="49" y="112.7">PWR_FLAG</text>
<text x="56.3" y="117.9">D601</text>
<text x="71.6" y="118">U601</text>
<text x="98.6" y="117.6">LL4148</text>
<text x="99.5" y="115.3">D602</text>
<text x="36.9" y="124.3">C604</text>
<text x="44" y="124.9">C605</text>
<text x="55.4" y="120.2">LL4148</text>
<text x="67.1" y="120.3">LM5104MNOPB</text>
<text x="98.9" y="125.4">R602</text>
<text x="112.7" y="125.4">DZ601</text>
<text x="167.4" y="123.7">U603C</text>
<text x="207.4" y="125.4">BC847</text>
<text x="208.7" y="122.9">Q604</text>
<text x="227.1" y="121.5">Q603</text>
<text x="227.1" y="122.7">BC857</text>
<text x="36.7" y="128.1">1uF</text>
<text x="44.1" y="127.2">100nF</text>
<text x="56.1" y="127.4">C601</text>
<text x="56.1" y="129.7">100nF</text>
<text x="99.3" y="127.3">4R7</text>
<text x="112.5" y="127.7">12V</text>
<text x="112.7" y="131.8">DZ602</text>
<text x="120.6" y="130.6" transform="rotate(-90 120.6 130.6)">10k</text>
<text x="122.5" y="131.3" transform="rotate(-90 122.5 131.3)">R604</text>
<text x="165.2" y="130.4">+</text>
<text x="167.4" y="126">LM324</text>
<text x="218.2" y="131.6">R612</text>
<text x="243.7" y="130.6">1uF</text>
<text x="251" y="127.4">C629</text>
<text x="251.1" y="129.7">100nF</text>
<text x="36.9" y="134.9">GND</text>
<text x="84.4" y="136.1">50k</text>
<text x="84.5" y="133.8">R601</text>
<text x="99.5" y="136.3">D603</text>
<text x="112.5" y="134.2">12V</text>
<text x="197.3" y="134.3">R616</text>
<text x="198.5" y="136.2">330</text>
<text x="209.3" y="137.3">R611</text>
<text x="219.3" y="133.5">90R</text>
<text x="80.7" y="141.9">GND</text>
<text x="98.6" y="138.6">LL4148</text>
<text x="114.4" y="140.6">GND</text>
<text x="132.4" y="138.2">+12V</text>
<text x="136.6" y="143.7" transform="rotate(-90 136.6 143.7)">+5V</text>
<text x="157.6" y="138">GND</text>
<text x="166.8" y="141.5">U603D</text>
<text x="166.8" y="143.8">LM324</text>
<text x="192.4" y="140.5">LED_RED</text>
<text x="196" y="142.4">D607</text>
<text x="211.8" y="139.2">1k</text>
<text x="98.9" y="146.3">R603</text>
<text x="99.3" y="148.3">4R7</text>
<text x="112.5" y="148.6">12V</text>
<text x="112.7" y="146.3">DZ603</text>
<text x="136.5" y="149" transform="rotate(-90 136.5 149)">GND</text>
<text x="164.6" y="148.2">+</text>
<text x="214.6" y="147">GND</text>
<text x="112.5" y="155.1">12V</text>
<text x="112.7" y="152.8">DZ604</text>
<text x="120.6" y="151.6" transform="rotate(-90 120.6 151.6)">10k</text>
<text x="122.5" y="152.2" transform="rotate(-90 122.5 152.2)">R605</text>
<text x="156.9" y="155.8">GND</text>
<text x="202.5" y="150.2">GND</text>
</g>
<g font-size="1.8" fill="#848400">
<text x="92.3" y="51">LM324B</text>
<text x="132.5" y="51">IRALLL</text>
<text x="200.9" y="51">LM324A</text>
<text x="218.4" y="113.3">+18V</text>
<text x="86.6" y="128.5">PWM</text>
<text x="185.5" y="129.2">ENABLE_RELAY</text>
<text x="143.1" y="143.1">VCC</text>
<text x="143.1" y="138.7">+12V</text>
<text x="143.1" y="147.6">GND</text>
</g>
<g font-size="1.8">
<text x="195" y="76.8">relay_coil</text>
<text x="229.9" y="134">relay_coil</text>
</g>
<g font-size="1.4" fill="#008484">
<text x="151.6" y="48.5" transform="rotate(-90 151.6 48.5)">V+</text>
<text x="151.6" y="54.1" transform="rotate(-90 151.6 54.1)">GND</text>
<text x="68.3" y="123.3">VDD</text>
<text x="68.3" y="125.8">HB</text>
<text x="76.2" y="125.8">VSS</text>
<text x="77.1" y="123.3">LO</text>
<text x="68.3" y="128.4">HO</text>
<text x="68.3" y="130.9">HS</text>
<text x="77.2" y="130.9">RT</text>
<text x="77.6" y="128.4">IN</text>
</g>
<g font-size="1.4" fill="#840000">
<text x="65.7" y="122.5">1</text>
<text x="65.7" y="125.1">2</text>
<text x="80.9" y="125.1">7</text>
<text x="80.9" y="122.5">8</text>
<text x="65.7" y="127.6">3</text>
<text x="65.7" y="130.2">4</text>
<text x="80.9" y="130.2">5</text>
<text x="80.9" y="127.6">6</text>
</g>
<g font-size=".7" fill="#008484">
<text x="146.3" y="51.6" transform="rotate(-90 146.3 51.6)">REF1</text>
<text x="148.8" y="52.8" transform="rotate(-90 148.8 52.8)">REF2</text>
</g>
</svg>
